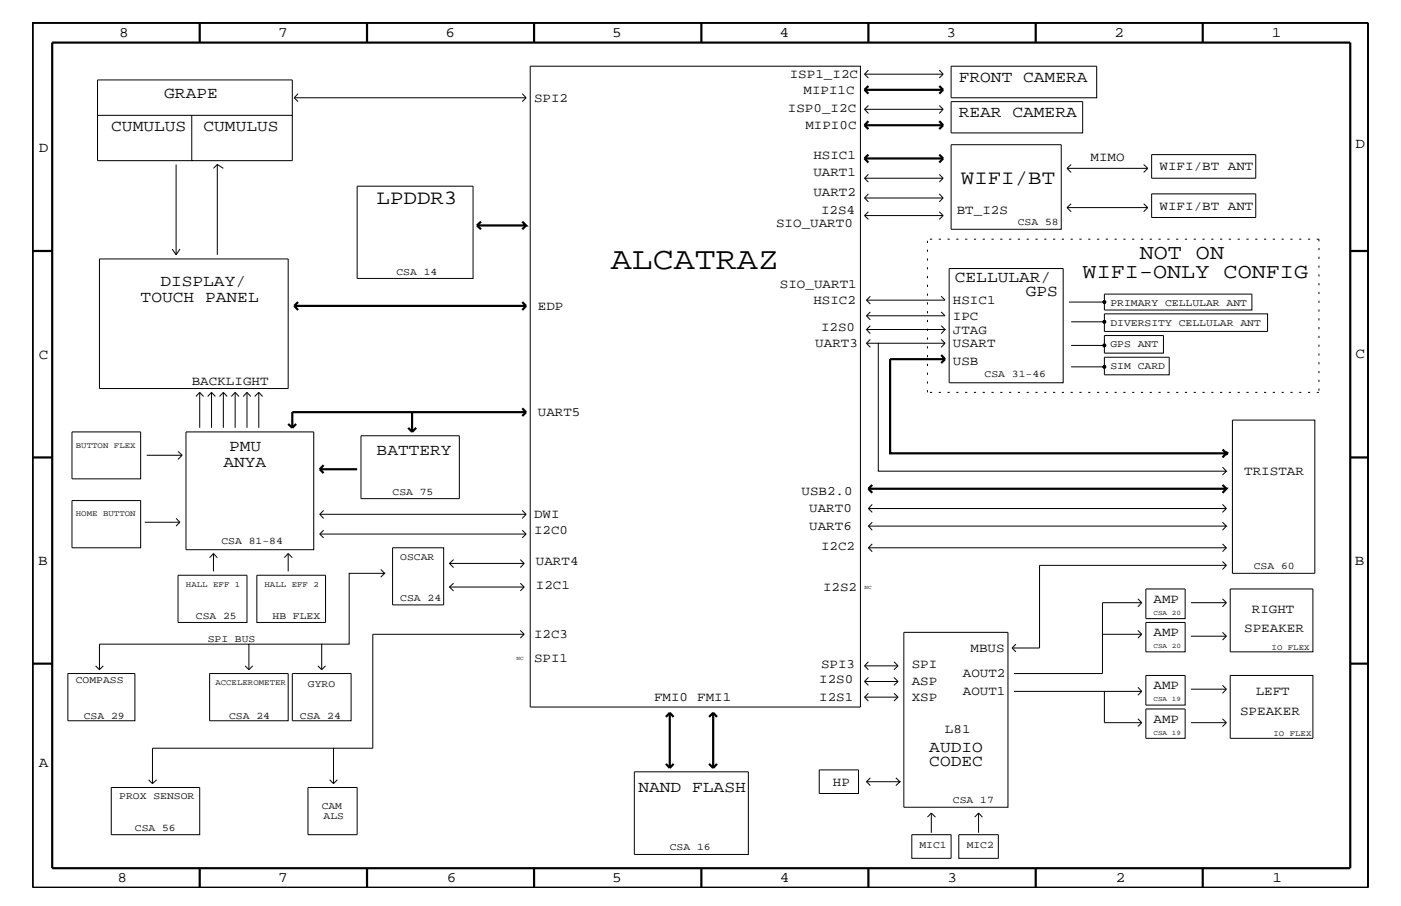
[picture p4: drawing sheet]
<svg xmlns="http://www.w3.org/2000/svg" width="432mm" height="279mm" viewBox="0 0 432 279" stroke-linecap="round" stroke-linejoin="round" font-family="sans-serif">
<g fill="none" stroke="#000" stroke-width=".68" stroke-linecap="butt">
<path d="M10.1 7h411.6v266.8h-411.6zM16.1 13.1h400.1v254.6h-400.1zM61.6 7v6.1M113.1 7v6.1M164.6 7v6.1M216.2 7v6.1M267.6 7v6.1M319.2 7v6.1M370.7 7v6.1M266.5 27.7l1.1 1.2M266.5 27.7h24.2M266.5 38.6l1.1 1.2"/>
<path d="M266.5 38.6h24.2M267.6 26.5l-1.1 1.2M267.6 37.4l-1.1 1.2M289.5 26.5l1.2 1.2M289.5 37.4l1.2 1.2M290.7 27.7l-1.2 1.2M290.7 38.6l-1.2 1.2M266.5 48.9l1.1 1.2M266.5 48.9h24.2M267.6 47.7l-1.1 1.2M289.5 47.7l1.2 1.2M290.7 48.9l-1.2 1.2"/>
<path d="M10.1 77.4h6M147 69.5l1.3 1.2M148.3 68.3l-1.3 1.2M161 68.3l1.1 1.2h-15.1M162.1 69.5l-1.1 1.2M416.2 77.4h5.5M90.7 94.3l1.2 1.3M90.7 94.3h71.4M91.9 93.2l-1.2 1.1M161 93.2l1.1 1.1M162.1 94.3l-1.1 1.3M290.1 109.5l1.2 1.3"/>
<path d="M291.3 110.8h-17v29h103.7l-1.2 1.3M291.3 110.8l-1.2 1.1M88.8 130.7l1.3 1.2M91.3 130.7l-1.2 1.2M125.8 131.9l1.2 1.3M127 127.1v6.1M128.3 131.9l-1.3 1.3M161 125.9l1.1 1.2M162.1 127.1h-72v4.8M162.1 127.1l-1.1 1.2M376.8 138.6l1.2 1.2M10.1 141.1h6"/>
<path d="M98.6 144.7h11.5M98.6 144.7l1.1 1.2M99.7 143.4l-1.1 1.3M267.6 150.7h110.4l-1.2 1.3M267.6 150.7l1.2 1.3M268.8 149.5l-1.2 1.2M376.8 149.5l1.2 1.2M416.2 141.1h5.5M10.1 204.7h6M206.4 219.8v17M206.4 219.8l-1.2 1.3M206.4 219.8l1.2 1.3"/>
<path d="M219.8 219.8v17M219.8 219.8l1.2 1.3M219.8 219.8l-1.3 1.3M416.2 204.7h5.5M205.2 235.6l1.2 1.2M207.6 235.6l-1.2 1.2M218.5 235.6l1.3 1.2M221 235.6l-1.2 1.2M61.6 267.7v6.1M113.1 267.7v6.1M164.6 267.7v6.1M216.2 268v5.8"/>
<path d="M267.6 267.7v6.1M319.2 267.7v6.1M370.7 267.7v6.1"/>
</g>
<g fill="none" stroke="#000" stroke-width=".31">
<path d="M30.1 35.6v13.9h29M59.1 35.6h31v13.9h-31v-13.9h-29v-10.9h60v10.9M90.7 30.2l1.2 1.1M90.7 30.2h71.4M91.9 28.9l-1.2 1.3M161 28.9l1.1 1.3M162.1 30.2l-1.1 1.1M163.4 20.4h101.8v197.6h-101.8zM266.5 22.9l1.1 1.2M266.5 22.9h24.2M266.5 33.7l1.1 1.3M266.5 33.7h24.2"/>
<path d="M267.6 21.6l-1.1 1.3M267.6 32.5l-1.1 1.2M289.5 21.6l1.2 1.3M289.5 32.5l1.2 1.2M290.7 22.9l-1.2 1.2M290.7 33.7l-1.2 1.3M293.1 20.4h44.9v9.8h-44.9zM293.1 31.3h40.6v9.7h-40.6zM54.3 50.7v27.9M65.8 51.9l1.2-1.2 1.8 1.2M67 50.7v27.9M110.1 57.4h35.7v28.5h-35.7z"/>
<path d="M266.5 55h24.2M266.5 55l1.1 1.1M267.6 59.8l-1.1 1.3M267.6 53.8l-1.1 1.2M289.5 59.8l1.2 1.3M289.5 53.8l1.2 1.2M290.7 55l-1.2 1.1M293.1 44.6h34v26.1h-34zM328.9 51.9l1.2 1.3M328.9 51.9h24.9M330.1 50.7l-1.2 1.2M352.5 50.7l1.3 1.2"/>
<path d="M353.8 51.9l-1.3 1.3M354.9 59.8h32.1v7.3h-32.1zM354.9 47.7h32.1v7.3h-32.1zM30.7 79.9h58.1v39.9h-58.1zM53.1 76.8l1.2 1.8M55.5 76.8l-1.2 1.8M266.5 66.5l1.1 1.2M266.5 66.5h24.2M266.5 61.1l1.1 1.1M266.5 61.1h24.2M267.6 65.3l-1.1 1.2M289.5 65.3l1.2 1.2"/>
<path d="M290.7 66.5l-1.2 1.2M290.7 61.1l-1.2 1.1M328.9 64l1.2 1.3M328.9 64h24.9M330.1 62.8l-1.2 1.2M352.5 62.8l1.3 1.2M353.8 64l-1.3 1.3M267.1 92.6l1.1 1.1M267.1 97.4l1.1 1.3M268.2 91.4l-1.1 1.2M268.2 96.2l-1.1 1.2M290.1 91.4l1.2 1.2h-24.2"/>
<path d="M290.1 96.2l1.2 1.2h-24.2M292.5 82.8h35.2v35.2h-35.2zM329.5 93.2h10.9v-2.5h45.5l-.1 4.9h-45.4v-2.4M330.1 99.2h10.3M340.4 96.8h50.3v5.4h-50.3zM267.1 101.6h24.2l-1.2 1.3M267.1 105.9l1.1 1.2M267.1 101.6l1.1 1.3M267.1 105.9h3.6M268.2 104.7l-1.1 1.2M268.2 100.4l-1.1 1.2M290.1 104.7l1.2 1.2"/>
<path d="M290.1 100.4l1.2 1.2M291.3 105.9h-20.6v39.4h107.3l-1.2-1.3M291.3 105.9l-1.2 1.2M330.1 106.5h10.3v-3h18.2v5.4h-18.2v-2.4M330.1 113.1h10.3v-2.9h20v5.4h-20v-2.5M22.2 133.2h21.2v14.5h-21.2zM54.9 139.2l1.2 1.2M57.3 133.2h39.4v36.3h-39.4zM61.6 121v10.9M61.6 121l-1.2 1.3M61.6 121l1.1 1.3M65.2 121v10.9"/>
<path d="M65.2 121l1.2 1.3M65.2 121l-1.2 1.3M68.8 121v10.9M68.8 121l-1.1 1.3M68.8 121l1.2 1.3M72.5 121v10.9M72.5 121l1.2 1.3M72.5 121l-1.2 1.3M76.1 121v10.9M76.1 121l-1.2 1.3M76.1 121l1.2 1.3M79.8 121v10.9"/>
<path d="M79.8 121l-1.3 1.3M79.8 121l1.1 1.3M111.3 134.4h30.3v19.4h-30.3zM379.8 129.6h25.4v47.2h-25.4zM22.2 154.4h21.2v14.5h-21.2zM45.2 140.4h10.9M54.3 159.9l1.2 1.2M56.1 140.4l-1.2 1.3M98.6 158.6l1.1 1.3M98.6 158.6h63.5M99.7 157.4l-1.1 1.2M161 157.4l1.1 1.2"/>
<path d="M162.1 158.6l-1.1 1.3M267.6 156.8l1.2 1.2M267.6 156.8h110.4M268.8 155.6l-1.2 1.2M376.8 155.6l1.2 1.2M378 156.8l-1.2 1.2M378 145.3l-1.2 1.2M44.6 161.1h10.9M54.9 177.4h21.2v14.6h-21.2zM55.5 161.1l-1.2 1.1M65.8 170.7l-1.2 1.3M65.8 170.7l1.2 1.3"/>
<path d="M65.8 170.7v5.5M79.2 177.4h21.1v14.6h-21.1zM88.8 170.7v5.5M88.8 170.7l-1.2 1.3M88.8 170.7l1.3 1.3M98.6 164.7l1.1 1.2M98.6 164.7h63.5M99.7 163.5l-1.1 1.2M117.4 178l1.1-1.2h-10.9v21.9h-8.4M117.4 175.6l1.1 1.2M121 168.9h15.7v17.6h-15.7zM138.5 173.8l1.3 1.2"/>
<path d="M138.5 173.8h23.1M139.8 172.6l-1.3 1.2M139.8 179.9l-1.3 1.1M160.4 172.6l1.2 1.2M160.4 179.9l1.2 1.1M161 163.5l1.1 1.2M161.6 173.8l-1.2 1.2M162.1 164.7l-1.1 1.2M267.6 168.9l1.2 1.2M267.6 168.9h110.4M267.6 162.2l1.2 1.3M268.8 167.7l-1.2 1.2"/>
<path d="M268.8 161.1l-1.2 1.1M376.8 161.1l1.2 1.1h-110.4M376.8 167.7l1.2 1.2M376.8 173.2l1.2 1.2M378 174.4h-57.6v25.4h-8.5M378 168.9l-1.2 1.2M378 174.4l-1.2 1.2M378 162.2l-1.2 1.3M76.7 198.7h22.5v7.8M138.5 181l1.3 1.2M138.5 181h23.1M160.4 194.4l1.2 1.2"/>
<path d="M161.6 195.6h-46.7v35.1h-12.1v11M161.6 195.6l-1.2 1.2M161.6 181l-1.2 1.2M278.6 195h32.1v53.9h-32.1zM311.9 199.8l1.2 1.2M313.1 198.7l-1.2 1.1M339.8 195.6h12.1M350.7 184.7l1.2 1.2M350.7 194.4l1.2 1.2M351.9 185.9l-1.2 1.2M351.9 185.9h-12.1v21.8h-27.3M351.9 195.6l-1.2 1.2"/>
<path d="M353.2 192h12.1v9h-12.1zM353.2 181.6h12.1v9.2h-12.1zM367.1 185.9h10.9M367.1 196.2h10.9M376.8 195l1.2 1.2M376.8 184.7l1.2 1.2M378 196.2l-1.2 1.2M378 185.9l-1.2 1.2M379.2 181.6h25.4v19.4h-25.4zM20.9 207.7h20.7v14.6h-20.7zM29.5 205.3l1.2 1.2M30.7 206.5v-7.8h46v7.8"/>
<path d="M31.8 205.3l-1.1 1.2M64.6 207.7h24.2v14.6h-24.2zM75.5 205.3l1.2 1.2M77.9 205.3l-1.2 1.2M90.1 207.7h18.1v14.6h-18.1zM98 205.3l1.2 1.2M100.3 205.3l-1.1 1.2M266.5 210.2l1.1 1.2M266.5 210.2h10.3M266.5 215l1.1 1.2M266.5 215h10.3M266.5 205.3l1.1 1.2"/>
<path d="M266.5 205.3h10.3M267.6 208.9l-1.1 1.3M267.6 213.8l-1.1 1.2M267.6 204.1l-1.1 1.2M275.5 208.9l1.3 1.3M275.5 213.8l1.3 1.2M275.5 204.1l1.3 1.2M276.8 210.2l-1.3 1.2M276.8 215l-1.3 1.2M276.8 205.3l-1.3 1.2M312.5 213.2h39.4M340.4 213.2v9.7h11.5"/>
<path d="M350.7 211.9l1.2 1.3M351.9 213.2l-1.2 1.2M353.2 218.6h12.1v9.1h-12.1zM353.2 208.3h12.1v9.1h-12.1zM367.1 212.5h10.9M376.8 211.4l1.2 1.1M378 212.5l-1.2 1.3M379.2 208.3h25.4v19.4h-25.4zM102.8 230.7h-55.8v11M195.5 238h35.1v25.5h-35.1zM252.5 237.4h12.1v7.3h-12.1zM268.2 239.9l-1.1 1.2"/>
<path d="M276.1 239.9l1.3 1.2M350.7 221.7l1.2 1.2M351.9 222.9l-1.2 1.2M367.1 222.9h10.9M376.8 221.7l1.2 1.2M378 222.9l-1.2 1.2M34.3 242.9h27.3v14.5h-27.3zM45.8 240.5l1.2 1.2M48.3 240.5l-1.3 1.2M94.9 242.9h15.2v14.5h-15.2zM101.6 240.5l1.2 1.2M104 240.5l-1.2 1.2"/>
<path d="M267.1 241.1h10.3l-1.3 1.2M267.1 241.1l1.1 1.2M281 257.4h12.1v7.3h-12.1zM287 250.7l-1.1 1.3M287 250.7l1.3 1.3M287 250.7v6.1M295.5 257.4h12.2v7.3h-12.2zM301.6 250.7l1.2 1.3M301.6 250.7l-1.2 1.3M301.6 250.7v6.1"/>
<circle cx="340.4" cy="93.2" r=".42"/>
<circle cx="340.4" cy="99.2" r=".42"/>
<circle cx="340.4" cy="106.5" r=".42"/>
<circle cx="340.4" cy="113.1" r=".42"/>
<circle cx="378" cy="139.8" r=".42"/>
</g>
<path d="M406.5 73.8h-120.6M406.5 73.8v47.2M285.9 121v-47.2M406.5 121h-120.6" fill="none" stroke="#000" stroke-width=".31" stroke-dasharray=".7 2" stroke-linecap="butt"/>
<g fill="#000">
<circle cx="340.4" cy="99.3" r=".42"/>
<circle cx="340.4" cy="93.2" r=".42"/>
<circle cx="340.4" cy="113.1" r=".42"/>
<circle cx="340.4" cy="106.5" r=".42"/>
<circle cx="378" cy="139.8" r=".42"/>
</g>
<text font-size="9.7" x="188.2" y="82.8">ALCATRAZ</text>
<g font-size="6.5">
<text x="351.3" y="79.9">NOT ON</text>
<text x="333.7" y="85.9">WIFI-ONLY CONFIG</text>
</g>
<g font-size="6.3">
<text x="296.2" y="56.8">WIFI/BT</text>
<text x="116.1" y="62.9">LPDDR3</text>
</g>
<g font-size="5">
<text x="295.5" y="25.3">FRONT CAMERA</text>
<text x="50.6" y="30.2">GRAPE</text>
<text x="34.3" y="40.4">CUMULUS</text>
<text x="62.7" y="40.4">CUMULUS</text>
<text x="295.5" y="36.2">REAR CAMERA</text>
<text x="49.4" y="88.3">DISPLAY/</text>
<text x="294.3" y="87.1">CELLULAR/</text>
<text x="43.3" y="93.2">TOUCH PANEL</text>
<text x="316.1" y="91.4">GPS</text>
<text x="70.6" y="139.2">PMU</text>
<text x="116.1" y="140.4">BATTERY</text>
<text x="68.8" y="144">ANYA</text>
<text x="286.4" y="232">AUDIO</text>
<text x="286.4" y="236.2">CODEC</text>
<text x="196.8" y="244.1">NAND FLASH</text>
</g>
<g font-size="4.5">
<text x="36.7" y="11.5">8</text>
<text x="85.8" y="11.5">7</text>
<text x="137.3" y="11.5">6</text>
<text x="188.7" y="11.5">5</text>
<text x="240.3" y="11.5">4</text>
<text x="291.8" y="11.5">3</text>
<text x="343.5" y="11.5">2</text>
<text x="392" y="11.5">1</text>
<text x="11.9" y="46.8">D</text>
<text x="417.7" y="45.7">D</text>
<text x="11.9" y="110.6">C</text>
<text x="417.7" y="110.4">C</text>
<text x="11.8" y="174.3">B</text>
<text x="417.6" y="174.2">B</text>
<text x="11.9" y="236.7">A</text>
<text x="36.2" y="272.1">8</text>
<text x="85.8" y="272.1">7</text>
<text x="137.7" y="272.1">6</text>
<text x="188.7" y="272.1">5</text>
<text x="240.4" y="272.1">4</text>
<text x="292" y="272.1">3</text>
<text x="343.9" y="272.1">2</text>
<text x="392.2" y="272.1">1</text>
</g>
<g font-size="4">
<text x="243.4" y="24.1">ISP1_I2C</text>
<text x="247.6" y="28.9">MIPI1C</text>
<text x="164.6" y="31.4">SPI2</text>
<text x="242.8" y="34.4">ISP0_I2C</text>
<text x="248.2" y="39.8">MIPI0C</text>
<text x="250.7" y="48.9">HSIC1</text>
<text x="336.1" y="49.6">MIMO</text>
<text x="357.4" y="52.5">WIFI/BT ANT</text>
<text x="250.7" y="54.4">UART1</text>
<text x="250.7" y="60.4">UART2</text>
<text x="253.1" y="65.9">I2S4</text>
<text x="294.9" y="65.9">BT_I2S</text>
<text x="357.4" y="64.7">WIFI/BT ANT</text>
<text x="239.2" y="70.1">SIO_UART0</text>
<text x="240.4" y="88.9">SIO_UART1</text>
<text x="165.8" y="95.6">EDP</text>
<text x="250.7" y="93.8">HSIC2</text>
<text x="293.7" y="93.8">HSIC1</text>
<text x="293.7" y="98.7">IPC</text>
<text x="251.3" y="107.1">UART3</text>
<text x="253.1" y="102.2">I2S0</text>
<text x="293.7" y="102.9">JTAG</text>
<text x="293.7" y="107.1">USART</text>
<text x="293.7" y="112.6">USB</text>
<text x="59.1" y="118.6">BACKLIGHT</text>
<text x="165.8" y="128.3">UART5</text>
<text x="383.5" y="146.5">TRISTAR</text>
<text x="247.1" y="152.6">USB2.0</text>
<text x="164.6" y="159.9">DWI</text>
<text x="249.4" y="158">UART0</text>
<text x="164.6" y="164.7">I2C0</text>
<text x="249.4" y="163.5">UART6</text>
<text x="253.1" y="169.5">I2C2</text>
<text x="165.2" y="174.4">UART4</text>
<text x="165.2" y="181.6">I2C1</text>
<text x="253.7" y="182.2">I2S2</text>
<text x="355.5" y="185.9">AMP</text>
<text x="385.8" y="188.9">RIGHT</text>
<text x="164.6" y="196.8">I2C3</text>
<text x="355.5" y="196.2">AMP</text>
<text x="383.5" y="195">SPEAKER</text>
<text x="299.1" y="201">MBUS</text>
<text x="164.6" y="204.1">SPI1</text>
<text x="253.1" y="205.9">SPI3</text>
<text x="281" y="205.9">SPI</text>
<text x="296.8" y="208.9">AOUT2</text>
<text x="252.5" y="210.8">I2S0</text>
<text x="281" y="211.4">ASP</text>
<text x="296.8" y="214.4">AOUT1</text>
<text x="355.5" y="212.5">AMP</text>
<text x="387" y="214.4">LEFT</text>
<text x="201.6" y="216.2">FMI0</text>
<text x="214.9" y="216.2">FMI1</text>
<text x="252.5" y="216.2">I2S1</text>
<text x="281" y="216.2">XSP</text>
<text x="382.2" y="220.4">SPEAKER</text>
<text x="291.3" y="225.9">L81</text>
<text x="355.5" y="222.9">AMP</text>
<text x="256.7" y="242.3">HP</text>
</g>
<g font-size="3.1">
<text x="313.7" y="69.5">CSA 58</text>
<text x="122.2" y="84.7">CSA 14</text>
<text x="342.2" y="94.3">PRIMARY CELLULAR ANT</text>
<text x="342.2" y="100.4">DIVERSITY CELLULAR ANT</text>
<text x="342.2" y="107.1">GPS ANT</text>
<text x="342.2" y="113.7">SIM CARD</text>
<text x="303.4" y="116.2">CSA 31-46</text>
<text x="121" y="152.6">CSA 75</text>
<text x="68.2" y="167.8">CSA 81-84</text>
<text x="123.4" y="172.6">OSCAR</text>
<text x="386.4" y="175.6">CSA 60</text>
<text x="123.4" y="185.3">CSA 24</text>
<text x="60.4" y="190.8">CSA 25</text>
<text x="84" y="190.8">HB FLEX</text>
<text x="64" y="198.1">SPI BUS</text>
<text x="23.4" y="210.8">COMPASS</text>
<text x="94.9" y="211.9">GYRO</text>
<text x="25.8" y="221.7">CSA 29</text>
<text x="70.6" y="221.7">CSA 24</text>
<text x="92.5" y="221.7">CSA 24</text>
<text x="36.7" y="246.5">PROX SENSOR</text>
<text x="99.1" y="249.5">CAM</text>
<text x="293.7" y="247.8">CSA 17</text>
<text x="41.6" y="256.2">CSA 56</text>
<text x="99.7" y="252.6">ALS</text>
<text x="206.4" y="262.2">CSA 16</text>
<text x="283.4" y="261.6">MIC1</text>
<text x="297.9" y="261.6">MIC2</text>
</g>
<g font-size="2.5">
<text x="23.4" y="138">BUTTON FLEX</text>
<text x="23.4" y="159.2">HOME BUTTON</text>
<text x="57.3" y="181">HALL EFF 1</text>
<text x="81.5" y="181">HALL EFF 2</text>
<text x="391.9" y="200.4">IO FLEX</text>
<text x="66.4" y="211.4">ACCELEROMETER</text>
<text x="392.5" y="227.1">IO FLEX</text>
</g>
<g font-size="2.1">
<text x="355.5" y="189.5">CSA 20</text>
<text x="355.5" y="199.8">CSA 20</text>
<text x="355.5" y="216.2">CSA 19</text>
<text x="355.5" y="226.5">CSA 19</text>
</g>
<g font-size="1.7">
<text x="266.4" y="181.6">NC</text>
<text x="159.2" y="203.5">NC</text>
</g>
</svg>
